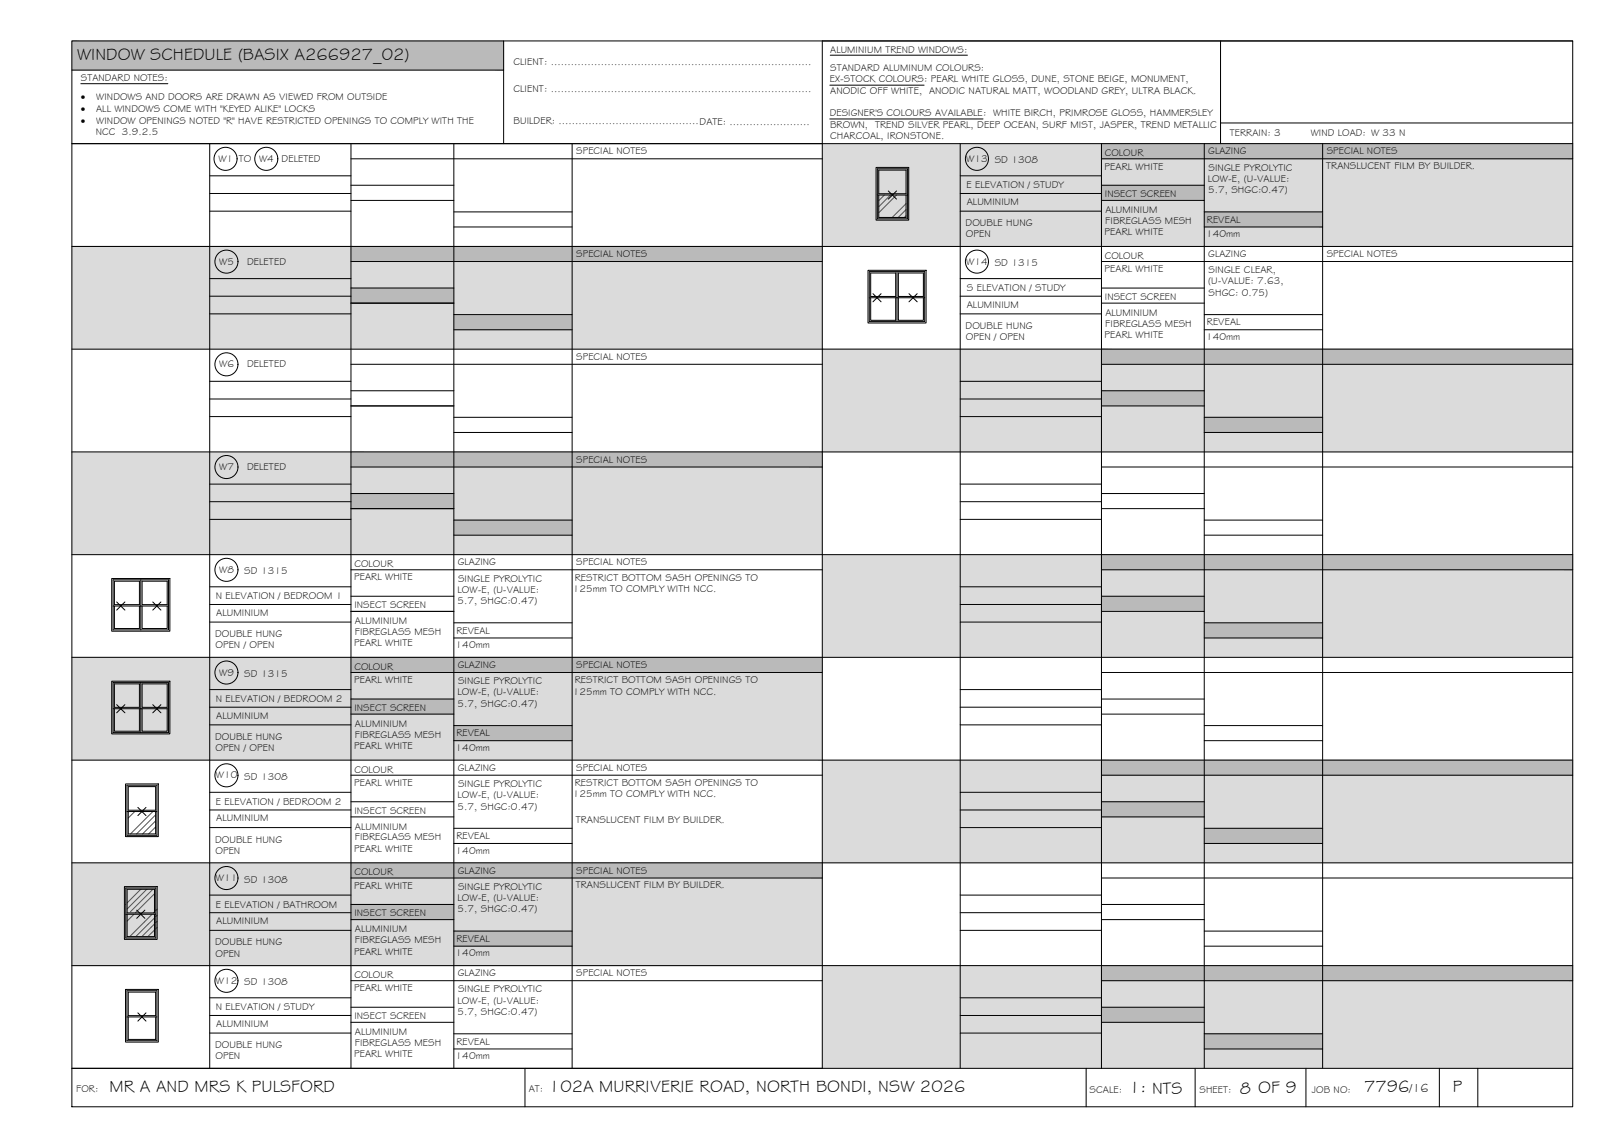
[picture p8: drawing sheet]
<svg xmlns="http://www.w3.org/2000/svg" width="420mm" height="297mm" viewBox="0 0 420 297" stroke-linecap="round" stroke-linejoin="round" font-family="sans-serif">
<!-- layer: WINDOW SCHEDULE HATCH -->
<g fill="#dbdbdb" stroke="#dbdbdb" stroke-width=".26">
<path d="M213.7 37.3l195 26.7v-26.7zM213.7 37.3l195 26.7h-195z"/>
<path d="M18.7 64l195 26.7v-26.7zM18.7 64l195 26.7h-195z"/>
<path d="M213.7 90.7l195 26.7v-26.7zM213.7 90.7l195 26.7h-195z"/>
<path d="M18.7 117.4l195 26.7v-26.7zM18.7 117.4l195 26.7h-195z"/>
<path d="M213.7 144.1l195 26.7v-26.7zM213.7 144.1l195 26.7h-195z"/>
<path d="M18.7 170.8l195 26.7v-26.7zM18.7 170.8l195 26.7h-195z"/>
<path d="M213.7 197.5l195 26.7v-26.7zM213.7 197.5l195 26.7h-195z"/>
<path d="M18.7 224.2l195 26.7v-26.7zM18.7 224.2l195 26.7h-195z"/>
<path d="M213.7 250.9l195 26.7v-26.7zM213.7 250.9l195 26.7h-195z"/>
</g>
<g fill="#bababa" stroke="#bababa" stroke-width=".26">
<path d="M18.7 10.6l112.2 7.6v-7.6zM18.7 10.6l112.2 7.6h-112.2z"/>
<path d="M286.2 37.3l122.5 4v-4zM286.2 37.3l122.5 4h-122.5z"/>
<path d="M286.2 48.1l26.7 4v-4zM286.2 48.1l26.7 4h-26.7z"/>
<path d="M312.9 55.1l30.8 3.9v-3.9zM312.9 55.1l30.8 3.9h-30.8z"/>
<path d="M91.2 64l122.5 4v-4zM91.2 64l122.5 4h-122.5z"/>
<path d="M91.2 74.9l26.7 3.9v-3.9zM91.2 74.9l26.7 3.9h-26.7z"/>
<path d="M117.9 81.8l30.8 3.9v-3.9zM117.9 81.8l30.8 3.9h-30.8z"/>
<path d="M286.2 90.7l122.5 4v-4zM286.2 90.7l122.5 4h-122.5z"/>
<path d="M286.2 101.6l26.7 3.9v-3.9zM286.2 101.6l26.7 3.9h-26.7z"/>
<path d="M312.9 108.5l30.8 3.9v-3.9zM312.9 108.5l30.8 3.9h-30.8z"/>
<path d="M91.2 117.4l122.5 4v-4zM91.2 117.4l122.5 4h-122.5z"/>
<path d="M91.2 128.3l26.7 3.9v-3.9zM91.2 128.3l26.7 3.9h-26.7z"/>
<path d="M117.9 135.2l30.8 3.9v-3.9zM117.9 135.2l30.8 3.9h-30.8z"/>
<path d="M286.2 144.1l122.5 4v-4zM286.2 144.1l122.5 4h-122.5z"/>
<path d="M286.2 155l26.7 3.9v-3.9zM286.2 155l26.7 3.9h-26.7z"/>
<path d="M312.9 161.9l30.8 3.9v-3.9zM312.9 161.9l30.8 3.9h-30.8z"/>
<path d="M91.2 170.8l122.5 4v-4zM91.2 170.8l122.5 4h-122.5z"/>
<path d="M91.2 181.6l26.7 4v-4zM91.2 181.6l26.7 4h-26.7z"/>
<path d="M117.9 188.6l30.8 3.9v-3.9zM117.9 188.6l30.8 3.9h-30.8z"/>
<path d="M286.2 197.5l122.5 4v-4zM286.2 197.5l122.5 4h-122.5z"/>
<path d="M286.2 208.4l26.7 3.9v-3.9zM286.2 208.4l26.7 3.9h-26.7z"/>
<path d="M312.9 215.3l30.8 3.9v-3.9zM312.9 215.3l30.8 3.9h-30.8z"/>
<path d="M91.2 224.2l122.5 4v-4zM91.2 224.2l122.5 4h-122.5z"/>
<path d="M91.2 235l26.7 4v-4zM91.2 235l26.7 4h-26.7z"/>
<path d="M117.9 242l30.8 3.9v-3.9zM117.9 242l30.8 3.9h-30.8z"/>
<path d="M286.2 250.9l122.5 4v-4zM286.2 250.9l122.5 4h-122.5z"/>
<path d="M286.2 261.8l26.7 3.9v-3.9zM286.2 261.8l26.7 3.9h-26.7z"/>
<path d="M312.9 268.7l30.8 3.9v-3.9zM312.9 268.7l30.8 3.9h-30.8z"/>
</g>
<!-- layer: BORDER -->
<g fill="none" stroke="#000" stroke-width=".26">
<path d="M18.7 10.6h390v277h-390zM18.7 18.2h112.2M130.9 10.6v26.7M317.1 10.6v26.7M408.7 10.6h-195v267M18.7 37.3h390M54.5 37.3v240.3M91.2 37.3v240.3M117.9 37.3v240.3M148.7 37.3v240.3M249.5 37.3v240.3M286.2 37.3v240.3"/>
<path d="M312.9 37.3v240.3M317.1 32h91.6M343.7 37.3v240.3M54.5 45.7h36.7M54.5 50.3h36.7M54.5 54.9h36.7M91.2 41.3h122.5M91.2 48.1h26.7M91.2 52.1h26.7M117.9 55.1h30.8M117.9 59h30.8M249.5 45.7h36.7"/>
<path d="M249.5 50.3h36.7M249.5 54.9h36.7M286.2 41.3h122.5M286.2 48.1h26.7M286.2 52.1h26.7M312.9 55.1h30.8M312.9 59h30.8M18.7 64h390M54.5 72.4h36.7M54.5 77h36.7M91.2 68h122.5M91.2 74.9h26.7"/>
<path d="M91.2 78.8h26.7M249.5 72.4h36.7M249.5 77h36.7M286.2 68h122.5M286.2 74.9h26.7M286.2 78.8h26.7M18.7 90.7h390M54.5 81.6h36.7M54.5 99.1h36.7M91.2 94.7h122.5M117.9 81.8h30.8M117.9 85.7h30.8"/>
<path d="M249.5 81.6h36.7M249.5 99.1h36.7M286.2 94.7h122.5M312.9 81.8h30.8M312.9 85.7h30.8M18.7 117.4h390M54.5 103.7h36.7M54.5 108.3h36.7M91.2 101.6h26.7M91.2 105.5h26.7M117.9 108.5h30.8M117.9 112.4h30.8"/>
<path d="M249.5 103.7h36.7M249.5 108.3h36.7M286.2 101.6h26.7M286.2 105.5h26.7M312.9 108.5h30.8M312.9 112.4h30.8M54.5 125.8h36.7M54.5 130.4h36.7M54.5 135h36.7M91.2 121.4h122.5M91.2 128.3h26.7M91.2 132.2h26.7"/>
<path d="M117.9 135.2h30.8M117.9 139.1h30.8M249.5 125.8h36.7M249.5 130.4h36.7M249.5 135h36.7M286.2 121.4h122.5M286.2 128.3h26.7M286.2 132.2h26.7M312.9 135.2h30.8M312.9 139.1h30.8M18.7 144.1h390M54.5 152.5h36.7"/>
<path d="M54.5 157.1h36.7M91.2 148.1h122.5M91.2 155h26.7M91.2 158.9h26.7M249.5 152.5h36.7M249.5 157.1h36.7M286.2 148.1h122.5M286.2 155h26.7M286.2 158.9h26.7M18.7 170.8h390M54.5 161.7h36.7M54.5 179.2h36.7"/>
<path d="M91.2 174.8h122.5M117.9 161.9h30.8M117.9 165.8h30.8M249.5 161.7h36.7M249.5 179.2h36.7M286.2 174.8h122.5M312.9 161.9h30.8M312.9 165.8h30.8M18.7 197.5h390M54.5 183.8h36.7M54.5 188.4h36.7M91.2 181.7h26.7"/>
<path d="M91.2 185.6h26.7M117.9 188.6h30.8M117.9 192.5h30.8M249.5 183.8h36.7M249.5 188.4h36.7M286.2 181.7h26.7M286.2 185.6h26.7M312.9 188.6h30.8M312.9 192.5h30.8M54.5 205.9h36.7M54.5 210.5h36.7M54.5 215.1h36.7"/>
<path d="M91.2 201.5h122.5M91.2 208.4h26.7M91.2 212.3h26.7M117.9 215.3h30.8M117.9 219.2h30.8M249.5 205.9h36.7M249.5 210.5h36.7M249.5 215.1h36.7M286.2 201.5h122.5M286.2 208.4h26.7M286.2 212.3h26.7M312.9 215.3h30.8"/>
<path d="M312.9 219.2h30.8M18.7 224.2h390M54.5 232.6h36.7M54.5 237.2h36.7M91.2 228.2h122.5M91.2 235h26.7M91.2 239h26.7M249.5 232.6h36.7M249.5 237.2h36.7M286.2 228.2h122.5M286.2 235h26.7M286.2 239h26.7"/>
<path d="M18.7 250.9h390M54.5 241.8h36.7M54.5 259.3h36.7M91.2 254.9h122.5M117.9 242h30.8M117.9 245.9h30.8M249.5 241.8h36.7M249.5 259.3h36.7M286.2 254.9h122.5M312.9 242h30.8M312.9 245.9h30.8M18.7 277.6h390"/>
<path d="M54.5 263.9h36.7M54.5 268.5h36.7M91.2 261.8h26.7M91.2 265.7h26.7M117.9 268.7h30.8M117.9 272.6h30.8M136.4 277.6v10M249.5 263.9h36.7M249.5 268.5h36.7M282.2 277.6v10M286.2 261.8h26.7M286.2 265.7h26.7"/>
<path d="M310.5 277.6v10M312.9 268.7h30.8M312.9 272.6h30.8M339.3 277.6v10M374 277.6v10M384 277.6v10"/>
</g>
<!-- layer: TEXT -->
<path d="M215.7 14.3h35.7M21 21.8h22.6M215.6 30.9h39.8M215.6 22.1h24.5" fill="none" stroke="#000" stroke-width=".26"/>
<!-- layer: HATCH -->
<g fill="none" stroke="#545454" stroke-width=".26">
<path d="M229.8 50.7l-1.5 1.4M231.4 50.7l-3.1 3M232.4 51.3l-4.1 4M232.9 50.7l-.5 .5M235.4 52.9l-3.6 3.6M235.4 54.5l-2 2M235.4 56.1l-.4 .4M33.5 210.9l-.2 .1M35 210.9l-1.7 1.7M39.7 210.9l-5.8 5.8M40.4 211.8l-4.9 4.9M40.4 213.3l-3.4 3.4"/>
<path d="M40.4 214.9l-1.8 1.8M32.3 230.6h.1M32.7 235l-.1 .1M34.8 237.6l-1.8 1.8M36.6 231.1l-3.6 3.5M38.1 231.1l-5.1 5.1M39.5 237.6l-5.8 5.8M39.7 231.1l-5.8 5.8M40.1 237l-.2 .3M40.1 238.6l-4.8 4.8M40.1 232.3l-5 5M40.8 236.3l-.3 .3"/>
<path d="M40.8 237.9l-.3 .3M40.8 239.4l-.3 .4M40.1 240.1l-3.3 3.3M40.1 241.7l-1.7 1.7M40.8 241l-.3 .4"/>
</g>
<!-- layer: WINDOWS -->
<g fill="none" stroke="#000" stroke-width=".26">
<path d="M228 43.9h7.8v13h-7.8zM228 50.7h7.8M228.3 44.2h7.1v6.1h-7.1zM228.3 50.7v5.8h7.1v-5.8M230.8 49.6l1.1 1.1 1-1.1M230.8 51.7l1.1-1 1 1M225.9 70.6h14.4v13h-14.4zM225.9 77.4h14.4M226.2 77.4v5.8h6.5v-5.8M226.2 70.9h6.5v6.1h-6.5zM226.8 76.3l1.1 1.1 1-1.1M226.8 78.4l1.1-1 1 1"/>
<path d="M233.1 70.6v13M233.4 77.4v5.8h6.5v-5.8M233.4 70.9h6.5v6.1h-6.5zM236.2 76.3l1 1.1 1.1-1.1M236.2 78.4l1-1 1.1 1M29.4 150.7h14.4v13h-14.4zM29.4 157.5h14.4M29.7 157.5v5.8h6.5v-5.8M29.7 151h6.5v6.1h-6.5zM30.3 156.4l1.1 1.1 1.1-1.1M30.3 158.6l1.1-1.1 1.1 1.1M36.6 150.7v13"/>
<path d="M36.9 157.5v5.8h6.5v-5.8M36.9 151h6.5v6.1h-6.5zM39.7 156.4l1.1 1.1 1-1.1M39.7 158.6l1.1-1.1 1 1.1M29.4 177.4h14.4v13h-14.4zM29.7 177.7h6.5v6.1h-6.5zM36.6 177.4v13M36.9 177.7h6.5v6.1h-6.5zM29.4 184.2h14.4M29.7 184.2v5.8h6.5v-5.8M30.3 183.1l1.1 1.1 1.1-1.1M30.3 185.2l1.1-1 1.1 1"/>
<path d="M36.9 184.2v5.8h6.5v-5.8M39.7 183.1l1.1 1.1 1-1.1M39.7 185.2l1.1-1 1 1M33 204.1h7.8v13h-7.8zM33 210.9h7.8M33.3 204.4h7.1v6.2h-7.1zM33.3 210.9v5.8h7.1v-5.8M35.8 209.8l1.1 1.1 1-1.1M35.8 212l1.1-1.1 1 1.1M32.7 230.8h7.8v13h-7.8zM32.7 237.6h7.8M33 231.1h7.1v6.2h-7.1z"/>
<path d="M33 237.6v5.8h7.1v-5.8M35.5 236.5l1.1 1.1 1-1.1M35.5 238.6l1.1-1 1 1M33 257.5h7.8v13h-7.8zM33.3 257.8h7.1v6.1h-7.1zM33 264.3h7.8M33.3 264.3v5.8h7.1v-5.8M35.8 263.2l1.1 1.1 1-1.1M35.8 265.4l1.1-1.1 1 1.1"/>
<circle cx="58.6" cy="41.3" r="3"/>
<circle cx="69.2" cy="41.3" r="3"/>
<circle cx="253.8" cy="41.3" r="3"/>
<circle cx="58.8" cy="68" r="3"/>
<circle cx="253.8" cy="68" r="3"/>
<circle cx="58.8" cy="94.7" r="3"/>
<circle cx="58.8" cy="121.4" r="3"/>
<circle cx="58.8" cy="148.1" r="3"/>
<circle cx="58.8" cy="174.8" r="3"/>
<circle cx="58.8" cy="201.5" r="3"/>
<circle cx="58.8" cy="228.2" r="3"/>
<circle cx="58.8" cy="254.9" r="3"/>
</g>
<!-- layer: NEWWORK -->
<path d="M227.6 43.5h8.5v13.7h-8.5zM225.5 70.2h15.1v13.7h-15.1zM29 150.3h15.1v13.7h-15.1zM29 177h15.1v13.7h-15.1zM32.6 203.7h8.5v13.7h-8.5zM32.3 230.4h8.5v13.7h-8.5zM32.6 257.1h8.5v13.7h-8.5z" fill="none" stroke="#000" stroke-width=".26"/>
<g font-size="4.5">
<text x="20" y="15.6">WINDOW SCHEDULE (BASIX A266927_02)</text>
<text x="28.5" y="283.7">MR A AND MRS K PULSFORD</text>
<text x="142.6" y="283.7">102A MURRIVERIE ROAD, NORTH BONDI, NSW 2026</text>
<text x="293.4" y="284">1: NTS</text>
<text x="322.2" y="284.2">8 OF 9</text>
<text x="354.5" y="283.8">7796</text>
<text x="377.5" y="283.8">P</text>
</g>
<text font-size="3.2" x="366.3" y="283.8">/16</text>
<g font-size="2.6">
<text x="133.4" y="16.9">CLIENT: ..............................................................................</text>
<text x="215.7" y="13.6">ALUMINIUM TREND WINDOWS:</text>
<text x="21" y="21.1">STANDARD NOTES:</text>
<text x="215.6" y="21.4">EX-STOCK COLOURS: PEARL WHITE GLOSS, DUNE, STONE BEIGE, MONUMENT,</text>
<text x="215.7" y="18.5">STANDARD ALUMINUM COLOURS:</text>
<text x="21" y="26.1">·</text>
<text x="21" y="29.1">·</text>
<text x="25" y="29.1">ALL WINDOWS COME WITH &quot;KEYED ALIKE&quot; LOCKS</text>
<text x="25" y="26.1">WINDOWS AND DOORS ARE DRAWN AS VIEWED FROM OUTSIDE</text>
<text x="133.4" y="24">CLIENT: ..............................................................................</text>
<text x="215.7" y="24.4">ANODIC OFF WHITE, ANODIC NATURAL MATT, WOODLAND GREY, ULTRA BLACK.</text>
<text x="21" y="32.1">·</text>
<text x="24.9" y="35.1">NCC 3.9.2.5</text>
<text x="25" y="32.1">WINDOW OPENINGS NOTED &quot;R&quot; HAVE RESTRICTED OPENINGS TO COMPLY WITH THE</text>
<text x="133.4" y="32.3">BUILDER: ..........................................DATE: ........................</text>
<text x="215.6" y="30.2">DESIGNER'S COLOURS AVAILABLE: WHITE BIRCH, PRIMROSE GLOSS, HAMMERSLEY</text>
<text x="215.7" y="33.2">BROWN, TREND SILVER PEARL, DEEP OCEAN, SURF MIST, JASPER, TREND METALLIC</text>
<text x="319.6" y="35.4">TERRAIN: 3</text>
<text x="340.6" y="35.4">WIND LOAD: W 33 N</text>
<text x="149.7" y="40.1">SPECIAL NOTES</text>
<text x="215.7" y="36.1">CHARCOAL, IRONSTONE.</text>
<text x="287.1" y="40.6">COLOUR</text>
<text x="314" y="40.1">GLAZING</text>
<text x="344.7" y="40.1">SPECIAL NOTES</text>
<text x="56.7" y="42.1">W1 TO</text>
<text x="67.3" y="42.1">W4</text>
<text x="73.2" y="42.1">DELETED</text>
<text x="251.1" y="42.1">W13 SD 1308</text>
<text x="287" y="44.1">PEARL WHITE</text>
<text x="313.9" y="47.2">LOW-E, (U-VALUE:</text>
<text x="314" y="44.3">SINGLE PYROLYTIC</text>
<text x="344.6" y="43.9">TRANSLUCENT FILM BY BUILDER.</text>
<text x="251.1" y="49">E ELEVATION / STUDY</text>
<text x="251.2" y="53.2">ALUMINIUM</text>
<text x="287.1" y="51.2">INSECT SCREEN</text>
<text x="313.9" y="50.2">5.7, SHGC:0.47)</text>
<text x="250.9" y="58.8">DOUBLE HUNG</text>
<text x="287.2" y="58.2">FIBREGLASS MESH</text>
<text x="287.2" y="55.4">ALUMINIUM</text>
<text x="313.6" y="57.9">REVEAL</text>
<text x="251" y="61.7">OPEN</text>
<text x="287" y="61.2">PEARL WHITE</text>
<text x="313.4" y="61.7">140mm</text>
<text x="57" y="68.8">W5</text>
<text x="64.2" y="68.8">DELETED</text>
<text x="149.7" y="66.9">SPECIAL NOTES</text>
<text x="251.1" y="68.8">W14 SD 1315</text>
<text x="287" y="70.8">PEARL WHITE</text>
<text x="287.1" y="67.3">COLOUR</text>
<text x="314" y="66.9">GLAZING</text>
<text x="314" y="71">SINGLE CLEAR,</text>
<text x="344.7" y="66.9">SPECIAL NOTES</text>
<text x="251.2" y="75.7">S ELEVATION / STUDY</text>
<text x="287.1" y="77.9">INSECT SCREEN</text>
<text x="313.9" y="73.9">(U-VALUE: 7.63,</text>
<text x="314" y="76.9">SHGC: 0.75)</text>
<text x="251.2" y="79.9">ALUMINIUM</text>
<text x="287.2" y="82.1">ALUMINIUM</text>
<text x="250.9" y="85.4">DOUBLE HUNG</text>
<text x="251" y="88.3">OPEN / OPEN</text>
<text x="287" y="87.9">PEARL WHITE</text>
<text x="287.2" y="84.9">FIBREGLASS MESH</text>
<text x="313.4" y="88.3">140mm</text>
<text x="313.6" y="84.6">REVEAL</text>
<text x="57" y="95.5">W6</text>
<text x="64.2" y="95.5">DELETED</text>
<text x="149.7" y="93.5">SPECIAL NOTES</text>
<text x="57" y="122.2">W7</text>
<text x="64.2" y="122.2">DELETED</text>
<text x="149.7" y="120.3">SPECIAL NOTES</text>
<text x="57" y="148.9">W8</text>
<text x="63.5" y="149.3">SD 1315</text>
<text x="92.1" y="147.4">COLOUR</text>
<text x="119" y="147">GLAZING</text>
<text x="149.7" y="147">SPECIAL NOTES</text>
<text x="56.1" y="155.8">N ELEVATION / BEDROOM 1</text>
<text x="92" y="150.8">PEARL WHITE</text>
<text x="118.9" y="154">LOW-E, (U-VALUE:</text>
<text x="119" y="151.1">SINGLE PYROLYTIC</text>
<text x="148.8" y="153.8">125mm TO COMPLY WITH NCC.</text>
<text x="149.4" y="150.9">RESTRICT BOTTOM SASH OPENINGS TO</text>
<text x="56.2" y="160">ALUMINIUM</text>
<text x="92.1" y="158">INSECT SCREEN</text>
<text x="118.9" y="157">5.7, SHGC:0.47)</text>
<text x="55.9" y="165.5">DOUBLE HUNG</text>
<text x="92" y="168">PEARL WHITE</text>
<text x="92.2" y="165">FIBREGLASS MESH</text>
<text x="92.2" y="162.2">ALUMINIUM</text>
<text x="118.6" y="164.7">REVEAL</text>
<text x="56" y="168.4">OPEN / OPEN</text>
<text x="118.4" y="168.4">140mm</text>
<text x="119" y="173.6">GLAZING</text>
<text x="149.7" y="173.6">SPECIAL NOTES</text>
<text x="57" y="175.6">W9</text>
<text x="63.5" y="176">SD 1315</text>
<text x="92" y="177.6">PEARL WHITE</text>
<text x="92.1" y="174.1">COLOUR</text>
<text x="119" y="177.8">SINGLE PYROLYTIC</text>
<text x="149.4" y="177.6">RESTRICT BOTTOM SASH OPENINGS TO</text>
<text x="56.1" y="182.5">N ELEVATION / BEDROOM 2</text>
<text x="92.1" y="184.7">INSECT SCREEN</text>
<text x="118.9" y="180.7">LOW-E, (U-VALUE:</text>
<text x="118.9" y="183.7">5.7, SHGC:0.47)</text>
<text x="148.8" y="180.5">125mm TO COMPLY WITH NCC.</text>
<text x="56.2" y="186.7">ALUMINIUM</text>
<text x="92.2" y="191.7">FIBREGLASS MESH</text>
<text x="92.2" y="188.9">ALUMINIUM</text>
<text x="118.6" y="191.4">REVEAL</text>
<text x="55.9" y="192.2">DOUBLE HUNG</text>
<text x="56" y="195.1">OPEN / OPEN</text>
<text x="92" y="194.7">PEARL WHITE</text>
<text x="118.4" y="195.1">140mm</text>
<text x="56.1" y="202.3">W10 SD 1308</text>
<text x="92.1" y="200.8">COLOUR</text>
<text x="119" y="200.4">GLAZING</text>
<text x="149.7" y="200.4">SPECIAL NOTES</text>
<text x="56.1" y="209.2">E ELEVATION / BEDROOM 2</text>
<text x="92" y="204.3">PEARL WHITE</text>
<text x="118.9" y="207.4">LOW-E, (U-VALUE:</text>
<text x="119" y="204.5">SINGLE PYROLYTIC</text>
<text x="148.8" y="207.2">125mm TO COMPLY WITH NCC.</text>
<text x="149.4" y="204.3">RESTRICT BOTTOM SASH OPENINGS TO</text>
<text x="56.2" y="213.4">ALUMINIUM</text>
<text x="92.1" y="211.4">INSECT SCREEN</text>
<text x="92.2" y="215.6">ALUMINIUM</text>
<text x="118.9" y="210.4">5.7, SHGC:0.47)</text>
<text x="149.6" y="213.9">TRANSLUCENT FILM BY BUILDER.</text>
<text x="55.9" y="219">DOUBLE HUNG</text>
<text x="56" y="221.9">OPEN</text>
<text x="92" y="221.4">PEARL WHITE</text>
<text x="92.2" y="218.4">FIBREGLASS MESH</text>
<text x="118.4" y="221.8">140mm</text>
<text x="118.6" y="218.1">REVEAL</text>
<text x="92.1" y="227.5">COLOUR</text>
<text x="119" y="227">GLAZING</text>
<text x="149.7" y="227.1">SPECIAL NOTES</text>
<text x="56.1" y="229">W11 SD 1308</text>
<text x="92" y="231">PEARL WHITE</text>
<text x="119" y="231.2">SINGLE PYROLYTIC</text>
<text x="149.6" y="230.8">TRANSLUCENT FILM BY BUILDER.</text>
<text x="56.1" y="235.9">E ELEVATION / BATHROOM</text>
<text x="92.1" y="238.1">INSECT SCREEN</text>
<text x="118.9" y="234.1">LOW-E, (U-VALUE:</text>
<text x="118.9" y="237.1">5.7, SHGC:0.47)</text>
<text x="55.9" y="245.7">DOUBLE HUNG</text>
<text x="56.2" y="240.1">ALUMINIUM</text>
<text x="92.2" y="245.1">FIBREGLASS MESH</text>
<text x="92.2" y="242.3">ALUMINIUM</text>
<text x="118.6" y="244.8">REVEAL</text>
<text x="56" y="248.6">OPEN</text>
<text x="92" y="248.1">PEARL WHITE</text>
<text x="118.4" y="248.6">140mm</text>
<text x="56.1" y="255.7">W12 SD 1308</text>
<text x="92" y="257.7">PEARL WHITE</text>
<text x="92.1" y="254.2">COLOUR</text>
<text x="119" y="253.8">GLAZING</text>
<text x="119" y="257.9">SINGLE PYROLYTIC</text>
<text x="149.7" y="253.8">SPECIAL NOTES</text>
<text x="56.1" y="262.6">N ELEVATION / STUDY</text>
<text x="118.9" y="260.9">LOW-E, (U-VALUE:</text>
<text x="118.9" y="263.8">5.7, SHGC:0.47)</text>
<text x="56.2" y="266.8">ALUMINIUM</text>
<text x="92.1" y="264.8">INSECT SCREEN</text>
<text x="92.2" y="269">ALUMINIUM</text>
<text x="55.9" y="272.4">DOUBLE HUNG</text>
<text x="56" y="275.3">OPEN</text>
<text x="92" y="274.8">PEARL WHITE</text>
<text x="92.2" y="271.8">FIBREGLASS MESH</text>
<text x="118.4" y="275.2">140mm</text>
<text x="118.6" y="271.5">REVEAL</text>
<text x="19.8" y="283.8">FOR:</text>
<text x="137.4" y="283.7">AT:</text>
<text x="283.1" y="284">SCALE:</text>
<text x="311.7" y="284">SHEET:</text>
<text x="340.9" y="284">JOB NO:</text>
</g>
</svg>
